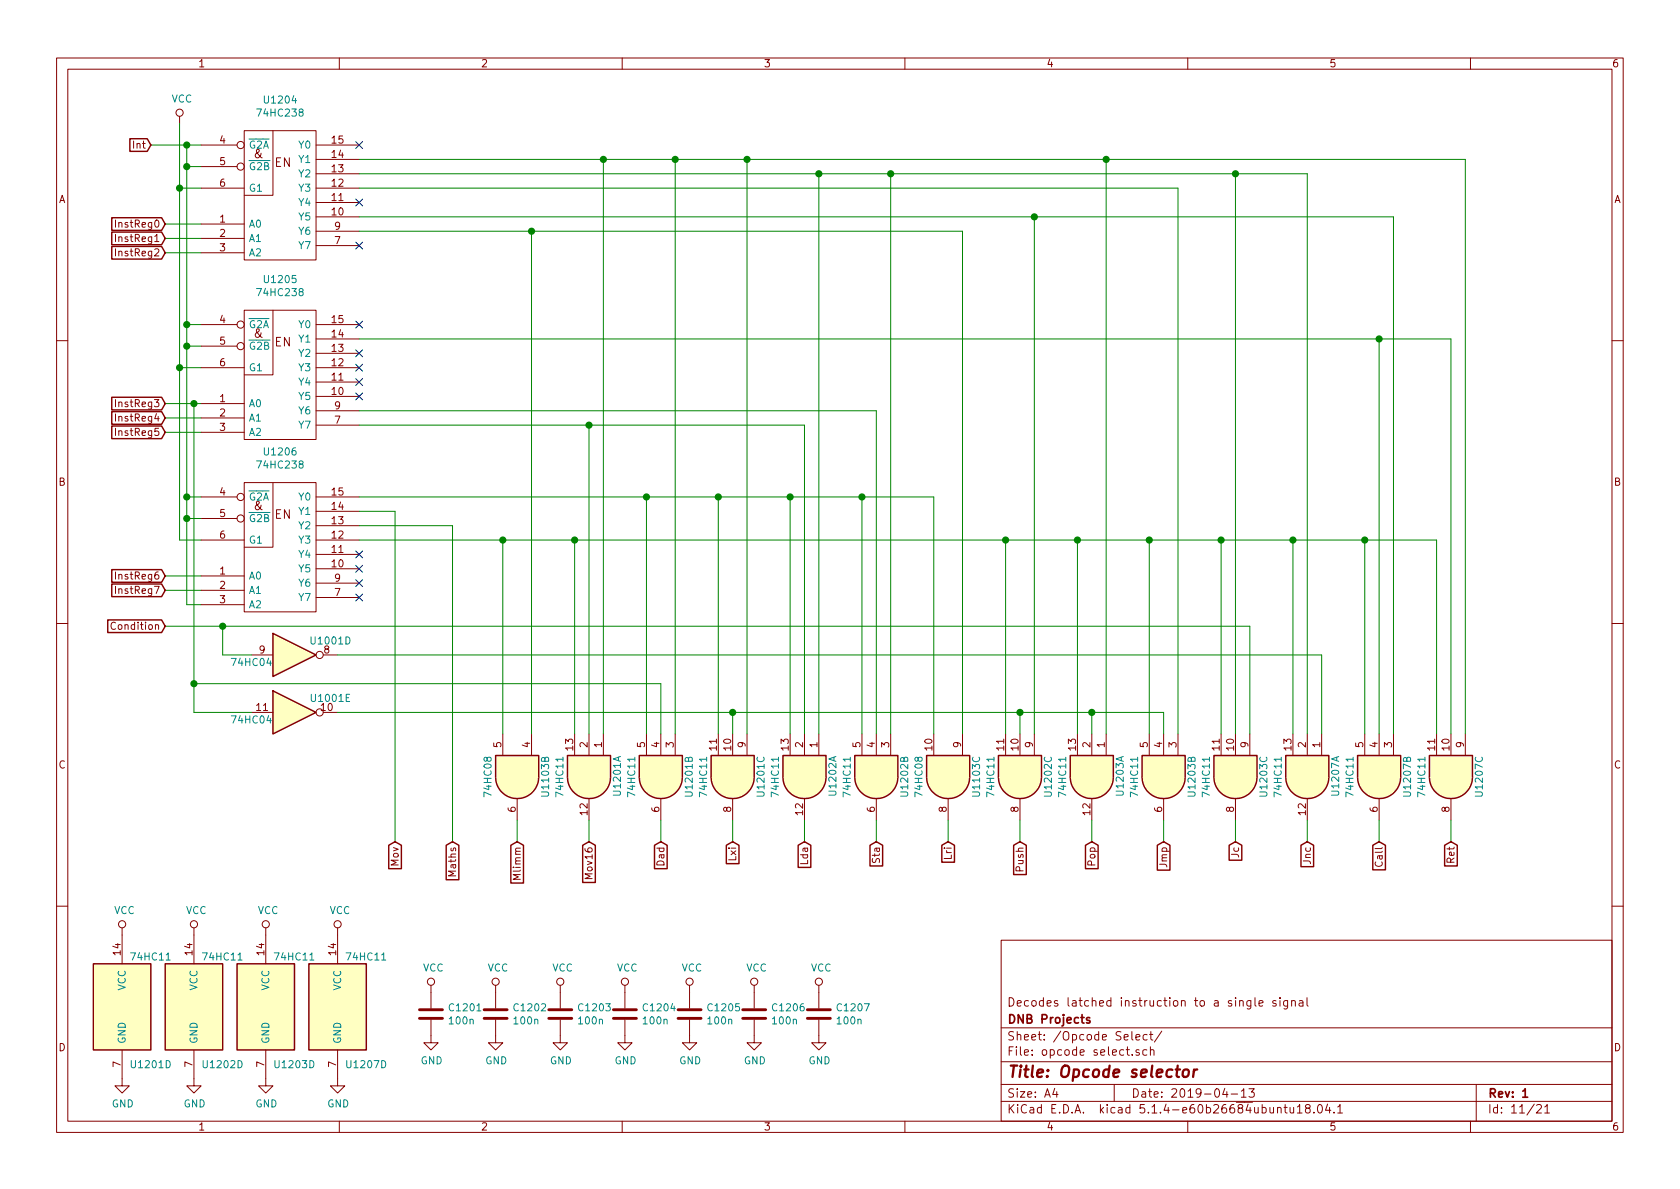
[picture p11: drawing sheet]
<svg xmlns="http://www.w3.org/2000/svg" width="297mm" height="210mm" viewBox="0 0 297 210" stroke-linecap="round" stroke-linejoin="round" font-family="sans-serif">
<g fill="none" stroke="#840000" stroke-width=".18">
<path d="M10 10.3h277v189.9h-277zM12 12.2h273v186.1h-273zM60 10.3v1.9M110 10.3v1.9M160 10.3v1.9M210 10.3v1.9M260 10.3v1.9M20.4 38.9v1.3M31.7 20.6v1.2M35.6 39.6h7.6M35.6 33.3h7.6M35.6 25.6h6.3"/>
<path d="M35.6 29.5h6.3M43.2 23.1h12.7v22.9h-12.7zM48.3 23.1v11.4h-5.1M55.9 38.3h7.6M55.9 35.8h7.6M55.9 33.3h7.6M55.9 30.7h7.6M55.9 28.2h7.6M55.9 25.6h7.6M20.4 41.4v1.3M20.4 44v1.3M35.6 57.4h6.3"/>
<path d="M35.6 42.2h7.6M35.6 44.7h7.6M43.2 54.9h12.7v22.8h-12.7zM48.3 54.9v11.4h-5.1M55.9 59.9h7.6M55.9 57.4h7.6M55.9 43.4h7.6M55.9 40.9h7.6M10 60.2h2M20.4 70.7v1.2M20.4 73.2v1.3M20.4 75.7v1.3"/>
<path d="M35.6 71.4h7.6M35.6 65h7.6M35.6 73.9h7.6M35.6 76.4h7.6M35.6 61.2h6.3M55.9 70.1h7.6M55.9 67.6h7.6M55.9 65h7.6M55.9 62.5h7.6M55.9 75.2h7.6M55.9 72.6h7.6M285 60.2h2"/>
<path d="M35.6 95.5h7.6M35.6 87.9h6.3M35.6 91.7h6.3M43.2 85.3h12.7v22.9h-12.7zM48.3 85.3v11.5h-5.1M55.9 98h7.6M55.9 95.5h7.6M55.9 93h7.6M55.9 90.4h7.6M55.9 87.9h7.6M10 110.3h2M20.4 101.1v1.3"/>
<path d="M20.4 103.7v1.2M35.6 101.8h7.6M35.6 104.4h7.6M35.6 106.9h7.6M44.4 115.8h3.9M55.9 100.6h7.6M55.9 105.7h7.6M55.9 103.1h7.6M57.1 115.8h2.6M285 110.3h2M44.4 126h3.9M57.1 126h2.6"/>
<path d="M88.9 129.8v3.8M94 129.8v3.8M101.6 129.8v3.8M104.1 129.8v3.8M106.7 129.8v3.8M114.3 129.8v3.8M116.8 129.8v3.8M119.4 129.8v3.8M127 129.8v3.8M129.5 129.8v3.8M132.1 129.8v3.8M139.7 129.8v3.8"/>
<path d="M142.2 129.8v3.8M144.8 129.8v3.8M152.4 129.8v3.8M154.9 129.8v3.8M157.5 129.8v3.8M165.1 129.8v3.8M170.2 129.8v3.8M177.8 129.8v3.8M180.3 129.8v3.8M182.9 129.8v3.8M190.5 129.8v3.8M193 129.8v3.8"/>
<path d="M195.6 129.8v3.8M203.2 129.8v3.8M205.7 129.8v3.8M208.3 129.8v3.8M215.9 129.8v3.8M218.4 129.8v3.8M221 129.8v3.8M228.6 129.8v3.8M231.1 129.8v3.8M233.7 129.8v3.8M241.3 129.8v3.8M243.8 129.8v3.8"/>
<path d="M246.4 129.8v3.8M254 129.8v3.8M256.5 129.8v3.8M259.1 129.8v3.8M91.4 141.2v3.8M104.1 141.2v3.8M116.8 141.2v3.8M129.5 141.2v3.8M142.2 141.2v3.8M154.9 141.2v3.8M167.6 141.2v3.8M180.3 141.2v3.8"/>
<path d="M193 141.2v3.8M205.7 141.2v3.8M218.4 141.2v3.8M231.1 141.2v3.8M243.8 141.2v3.8M256.5 141.2v3.8M10 160.2h2M21.6 164.1v6.3M34.3 164.1v6.3M47 164.1v6.3M59.7 164.1v6.3M76.2 174.2v4.1"/>
<path d="M87.6 174.2v4.1M99.1 174.2v4.1M110.5 174.2v4.1M121.9 174.2v4.1M133.3 174.2v4.1M144.8 174.2v4.1M177 166.3h108v32h-108zM221.2 176.9l-.1 1.4-.2 .1h-.4M221.2 177l-.4-.1-.4 .3 .1 .6 .3 .1 .4-.1M221.9 176.4v1.3l.2 .2M222.6 177.4l.7-.1-.1-.3-.4-.1-.2 .2 .1 .7h.5M225.6 177a.37 .37 0 0 0-.6 .1l.1 .3 .5 .1 .1 .1-.2 .3-.5-.1"/>
<path d="M226.3 176.4v.2M226.3 176.9v1M227.7 176.9v1.2l-.3 .3h-.4M227.7 177l-.5-.1-.3 .3 .1 .6 .2 .1 .5-.1M228.4 177.1v-.1a.37 .37 0 0 1 .6 .1v.8M228.4 176.9v1M229.7 177h.6l.1 .9M230.4 177.3l-.5 .1a.29 .29 0 0 0-.2 .2 .29 .29 0 0 0 .2 .3l.5-.1M231.1 176.4v1.3l.2 .2M285 160.2h2M21.6 185.7v6.3h1.3l-1.3 1.3-1.3-1.3h1.3M34.3 185.7v6.3h1.3l-1.3 1.3-1.3-1.3h1.3"/>
<path d="M47 185.7v6.3h1.3l-1.3 1.3-1.3-1.3h1.3M59.7 185.7v6.3h1.3l-1.3 1.3-1.3-1.3h1.3M60 198.3v1.9M76.2 180.3v4.1h1.3l-1.3 1.3-1.3-1.3h1.3M87.6 180.3v4.1h1.3l-1.3 1.3-1.2-1.3h1.2M99.1 180.3v4.1h1.2l-1.2 1.3-1.3-1.3h1.3M110 198.3v1.9M110.5 180.3v4.1h1.3l-1.3 1.3-1.3-1.3h1.3M121.9 180.3v4.1h1.3l-1.3 1.3-1.3-1.3h1.3M133.3 180.3v4.1h1.3l-1.3 1.3-1.2-1.3h1.2M144.8 180.3v4.1h1.2l-1.2 1.3-1.3-1.3h1.3M160 198.3v1.9"/>
<path d="M177 194.8h108M177 191.8h108M177 187.8h108M177 181.8h108M186.5 192.5l-.4 1h1M186.8 193v1M197 191.8v3M200.1 182.4v1.3l.2 .2M200.2 186.5v.1M200.8 183.4l.7-.1v-.3l-.5-.1-.2 .2 .1 .7h.6M201.4 185.7l-.4-.1-.2 .2 .1 .2 .5 .2v.3h-.6M202.8 185.7l-.5-.1-.2 .3v.6l.2 .1 .5-.1"/>
<path d="M202.8 183l-.4-.1-.3 .3 .1 .6 .2 .1 .4-.1M203.3 182.9h.5M203.4 185.7l.2-.1 .4 .1v.9M203.4 185.1v1.5M203.5 182.4v1.3l.3 .2M205.4 182.3l-1.3 2M210 198.3v1.9M216.6 192.5l-.4 1h.9M216.9 193v1M217.7 193.5h1.1M219.5 193l.4-.5v1.5M219.5 194h.8"/>
<path d="M220.8 192.5h1l-.5 .6 .4 .1v.7l-.2 .1-.7-.1M225.9 196l.2-.2 .3 .1 .1 .9M227 195.8h.6M227.2 195.3v1.3l.4 .2M228.1 195.8l.1 .9 .3 .1 .2-.1M228.7 195.8v1M229.4 195.8l.4-.5v1.5M229.4 196.8h.8M231.1 196l-.3-.3 .1-.3a.48 .48 0 0 1 .7 .1l-.1 .4a.52 .52 0 0 0-.6 .2 .52 .52 0 0 0 0 .6l.5 .1 .2-.1v-.4l-.2-.3M232.3 196.7v.1M233.1 195.4l.2-.1a.8 .8 0 0 1 .5 .8 .8 .8 0 0 1-.5 .7 1 1 0 0 1-.2-1.4zM234.7 195.2l-.3 1.1h.9"/>
<path d="M235.1 195.8v1M235.9 196.7v.1M236.5 195.8l.4-.5v1.5M236.5 196.8h.9M260 198.3v1.9M261 191.8v6.5M271.7 195.5l.2-.2h.4l.2 .5-.9 1h.9M273.1 195.8l.5-.5v1.5M273.1 196.8h.9"/>
<circle cx="31.7" cy="19.9" r=".63"/>
<circle cx="42.5" cy="29.5" r=".63"/>
<circle cx="42.5" cy="25.6" r=".63"/>
<circle cx="42.5" cy="57.4" r=".63"/>
<circle cx="42.5" cy="61.2" r=".63"/>
<circle cx="42.5" cy="91.7" r=".63"/>
<circle cx="42.5" cy="87.9" r=".63"/>
<circle cx="56.5" cy="115.8" r=".63"/>
<circle cx="56.5" cy="126" r=".63"/>
<circle cx="21.6" cy="163.4" r=".63"/>
<circle cx="34.3" cy="163.4" r=".63"/>
<circle cx="47" cy="163.4" r=".63"/>
<circle cx="59.7" cy="163.4" r=".63"/>
<circle cx="76.2" cy="173.6" r=".63"/>
<circle cx="87.6" cy="173.6" r=".63"/>
<circle cx="99.1" cy="173.6" r=".63"/>
<circle cx="110.5" cy="173.6" r=".63"/>
<circle cx="121.9" cy="173.6" r=".63"/>
<circle cx="133.3" cy="173.6" r=".63"/>
<circle cx="144.8" cy="173.6" r=".63"/>
</g>
<path d="M192.7 180a.37 .37 0 0 0-.6 .1l.1 .3 .5 .1v.1l-.2 .3-.4-.1M269.2 193l.5-.5v1.5M269.2 194h.9" fill="none" stroke="#840000" stroke-width=".3"/>
<path d="M207.9 189.1h.7M209.3 189.3a.53 .53 0 0 1 .5-.2 .53 .53 0 0 1 .4 .4l-.1 .6a.54 .54 0 0 1-.5 .4 .54 .54 0 0 1-.5-.4zM211.1 189.1l-.2 1.3M211.7 189.1a.54 .54 0 0 0-.6 .4" fill="none" stroke="#840000" stroke-width=".41"/>
<g fill="#ffffc2" stroke="#ffffc2" stroke-width=".18">
<path d="M100.3 137.4h7.6a3.8 3.8 0 0 1-3.8 3.8 3.8 3.8 0 0 1-3.8-3.8z"/>
<path d="M100.3 133.6h7.6v3.8h-7.6z"/>
<path d="M113 137.4h7.6a3.8 3.8 0 0 1-3.8 3.8 3.8 3.8 0 0 1-3.8-3.8z"/>
<path d="M113 133.6h7.6v3.8h-7.6z"/>
<path d="M125.7 137.4h7.6a3.8 3.8 0 0 1-3.8 3.8 3.8 3.8 0 0 1-3.8-3.8z"/>
<path d="M125.7 133.6h7.6v3.8h-7.6z"/>
<path d="M16.5 170.4h10.2v15.3h-10.2z"/>
<path d="M138.4 137.4h7.6a3.8 3.8 0 0 1-3.8 3.8 3.8 3.8 0 0 1-3.8-3.8z"/>
<path d="M138.4 133.6h7.6v3.8h-7.6z"/>
<path d="M151.1 137.4h7.6a3.8 3.8 0 0 1-3.8 3.8 3.8 3.8 0 0 1-3.8-3.8z"/>
<path d="M151.1 133.6h7.6v3.8h-7.6z"/>
<path d="M176.5 137.4h7.6a3.8 3.8 0 0 1-3.8 3.8 3.8 3.8 0 0 1-3.8-3.8z"/>
<path d="M176.5 133.6h7.6v3.8h-7.6z"/>
<path d="M189.2 137.4h7.6a3.8 3.8 0 0 1-3.8 3.8 3.8 3.8 0 0 1-3.8-3.8z"/>
<path d="M189.2 133.6h7.6v3.8h-7.6z"/>
<path d="M201.9 137.4h7.6a3.8 3.8 0 0 1-3.8 3.8 3.8 3.8 0 0 1-3.8-3.8z"/>
<path d="M201.9 133.6h7.6v3.8h-7.6z"/>
<path d="M214.6 137.4h7.6a3.8 3.8 0 0 1-3.8 3.8 3.8 3.8 0 0 1-3.8-3.8z"/>
<path d="M214.6 133.6h7.6v3.8h-7.6z"/>
<path d="M227.3 137.4h7.6a3.8 3.8 0 0 1-3.8 3.8 3.8 3.8 0 0 1-3.8-3.8z"/>
<path d="M227.3 133.6h7.6v3.8h-7.6z"/>
<path d="M240 137.4h7.6a3.8 3.8 0 0 1-3.8 3.8 3.8 3.8 0 0 1-3.8-3.8z"/>
<path d="M240 133.6h7.6v3.8h-7.6z"/>
<path d="M252.7 137.4h7.6a3.8 3.8 0 0 1-3.8 3.8 3.8 3.8 0 0 1-3.8-3.8z"/>
<path d="M252.7 133.6h7.6v3.8h-7.6z"/>
<path d="M29.2 170.4h10.2v15.3h-10.2z"/>
<path d="M41.9 170.4h10.2v15.3h-10.2z"/>
<path d="M54.6 170.4h10.2v15.3h-10.2z"/>
<path d="M163.8 137.4h7.6a3.8 3.8 0 0 1-3.8 3.8 3.8 3.8 0 0 1-3.8-3.8z"/>
<path d="M163.8 133.6h7.6v3.8h-7.6z"/>
<path d="M87.6 137.4h7.6a3.8 3.8 0 0 1-3.8 3.8 3.8 3.8 0 0 1-3.8-3.8z"/>
<path d="M87.6 133.6h7.6v3.8h-7.6z"/>
<path d="M48.3 122.2l7.6 3.8-7.6 3.8z"/>
<path d="M48.3 112l7.6 3.8-7.6 3.8z"/>
</g>
<g fill="none" stroke="#840000" stroke-width=".25">
<path d="M19.8 38.5h8.8l.6 1.1-.6 1.1h-8.8zM23 24.5h3l.7 1.1-.7 1.2h-3zM19.8 43.6h8.8l.6 1.1-.6 1.1h-8.8zM19.8 41h8.8l.6 1.2-.6 1.1h-8.8zM19.8 75.3h8.8l.6 1.1-.6 1.2h-8.8zM19.8 72.8h8.8l.6 1.1-.6 1.1h-8.8zM19.8 70.3h8.8l.6 1.1-.6 1.1h-8.8zM19 109.6h9.6l.6 1.1-.6 1.2h-9.6zM19.8 103.3h8.8l.6 1.1-.6 1.1h-8.8zM19.8 100.7h8.8l.6 1.1-.6 1.2h-8.8zM48.3 112l7.6 3.8-7.6 3.8zM48.3 122.2l7.6 3.8-7.6 3.8z"/>
<path d="M87.6 133.6h7.6v3.8a3.8 3.8 0 0 1-3.8 3.8 3.8 3.8 0 0 1-3.8-3.8zM100.3 133.6h7.6v3.8a3.8 3.8 0 0 1-3.8 3.8 3.8 3.8 0 0 1-3.8-3.8zM113 133.6h7.6v3.8a3.8 3.8 0 0 1-3.8 3.8 3.8 3.8 0 0 1-3.8-3.8zM125.7 133.6h7.6v3.8a3.8 3.8 0 0 1-3.8 3.8 3.8 3.8 0 0 1-3.8-3.8zM138.4 133.6h7.6v3.8a3.8 3.8 0 0 1-3.8 3.8 3.8 3.8 0 0 1-3.8-3.8zM151.1 133.6h7.6v3.8a3.8 3.8 0 0 1-3.8 3.8 3.8 3.8 0 0 1-3.8-3.8zM163.8 133.6h7.6v3.8a3.8 3.8 0 0 1-3.8 3.8 3.8 3.8 0 0 1-3.8-3.8zM176.5 133.6h7.6v3.8a3.8 3.8 0 0 1-3.8 3.8 3.8 3.8 0 0 1-3.8-3.8zM189.2 133.6h7.6v3.8a3.8 3.8 0 0 1-3.8 3.8 3.8 3.8 0 0 1-3.8-3.8zM201.9 133.6h7.6v3.8a3.8 3.8 0 0 1-3.8 3.8 3.8 3.8 0 0 1-3.8-3.8zM214.6 133.6h7.6v3.8a3.8 3.8 0 0 1-3.8 3.8 3.8 3.8 0 0 1-3.8-3.8zM227.3 133.6h7.6v3.8a3.8 3.8 0 0 1-3.8 3.8 3.8 3.8 0 0 1-3.8-3.8z"/>
<path d="M240 133.6h7.6v3.8a3.8 3.8 0 0 1-3.8 3.8 3.8 3.8 0 0 1-3.8-3.8zM252.7 133.6h7.6v3.8a3.8 3.8 0 0 1-3.8 3.8 3.8 3.8 0 0 1-3.8-3.8zM68.7 149.5l1.1-.7 1.2 .7v4.1h-2.3zM78.9 149.5l1.1-.7 1.1 .7v6.1h-2.2zM90.3 149.5l1.1-.7 1.2 .7v6.7h-2.3zM103 149.5l1.1-.7 1.2 .7v6.6h-2.3zM115.7 149.5l1.1-.7 1.2 .7v4.1h-2.3zM128.4 149.5l1.1-.7 1.2 .7v3.2h-2.3zM141.1 149.5l1.1-.7 1.2 .7v3.9h-2.3zM153.8 149.5l1.1-.7 1.2 .7v3.6h-2.3zM166.5 149.5l1.1-.7 1.2 .7v3h-2.3zM179.2 149.5l1.1-.7 1.2 .7v5.2h-2.3z"/>
<path d="M191.9 149.5l1.1-.7 1.2 .7v4.1h-2.3zM204.6 149.5l1.1-.7 1.2 .7v4.4h-2.3zM217.3 149.5l1.1-.7 1.2 .7v2.6h-2.3zM230 149.5l1.1-.7 1.2 .7v3.8h-2.3zM242.7 149.5l1.1-.7 1.2 .7v4.3h-2.3zM255.4 149.5l1.1-.7 1.2 .7v3.6h-2.3zM16.5 170.4h10.2v15.3h-10.2zM29.2 170.4h10.2v15.3h-10.2zM41.9 170.4h10.2v15.3h-10.2zM54.6 170.4h10.2v15.3h-10.2z"/>
</g>
<g fill="none" stroke="#840000" stroke-width=".51">
<path d="M74.2 178.6h4M85.6 178.6h4.1M97 178.6h4.1M108.5 178.6h4M119.9 178.6h4.1M131.3 178.6h4.1M142.7 178.6h4.1M74.2 180.1h4M85.6 180.1h4.1M97 180.1h4.1M108.5 180.1h4M119.9 180.1h4.1"/>
<path d="M131.3 180.1h4.1M142.7 180.1h4.1"/>
</g>
<g fill="none" stroke="#008400" stroke-width=".18">
<path d="M26.7 25.6h8.9M29.2 39.6h6.4M31.7 33.3h3.9M31.7 21.8v73.7h3.9M33 25.6v81.3h2.6M33 29.5h2.6M63.5 30.7h167.6v99.1M63.5 38.3h182.9v91.5M63.5 33.3h144.8v96.5M63.5 28.2h195.6v101.6M106.7 28.2v101.6M119.4 28.2v101.6"/>
<path d="M132.1 28.2v101.6M144.8 30.7v99.1M157.5 30.7v99.1M182.9 38.3v91.5M195.6 28.2v101.6M218.4 30.7v99.1M29.2 42.2h6.4M29.2 44.7h6.4M33 57.4h2.6M63.5 40.9h106.7v88.9M63.5 59.9h193v69.9M94 40.9v88.9"/>
<path d="M243.8 59.9v69.9M29.2 71.4h6.4M29.2 73.9h6.4M29.2 76.4h6.4M31.7 65h3.9M33 61.2h2.6M34.3 71.4v54.6h10.1M63.5 75.2h78.7v54.6M63.5 72.6h91.4v57.2M104.1 75.2v54.6M33 87.9h2.6M33 91.7h2.6"/>
<path d="M63.5 87.9h101.6v41.9M63.5 95.5h190.5v34.3M63.5 93h16.5v55.8M63.5 90.4h6.3v58.4M88.9 95.5v34.3M101.6 95.5v34.3M114.3 87.9v41.9M127 87.9v41.9M139.7 87.9v41.9M152.4 87.9v41.9M177.8 95.5v34.3M190.5 95.5v34.3"/>
<path d="M203.2 95.5v34.3M215.9 95.5v34.3M228.6 95.5v34.3M241.3 95.5v34.3M29.2 110.7h191.8v19.1M29.2 101.8h6.4M29.2 104.4h6.4M39.4 110.7v5.1h5M59.7 115.8h174v14M34.3 120.9h82.5v8.9M59.7 126h146v3.8M129.5 126v3.8"/>
<path d="M180.3 126v3.8M193 126v3.8M91.4 145v3.8M104.1 145v3.8M116.8 145v3.8M129.5 145v3.8M142.2 145v3.8M154.9 145v3.8M167.6 145v3.8M180.3 145v3.8M193 145v3.8M205.7 145v3.8"/>
<path d="M218.4 145v3.8M231.1 145v3.8M243.8 145v3.8M256.5 145v3.8"/>
</g>
<g fill="#008400" stroke="#008400" stroke-width=".25">
<circle cx="94" cy="40.9" r=".51"/>
<circle cx="33" cy="57.4" r=".51"/>
<circle cx="203.2" cy="95.5" r=".51"/>
<circle cx="215.9" cy="95.5" r=".51"/>
<circle cx="33" cy="61.2" r=".51"/>
<circle cx="114.3" cy="87.9" r=".51"/>
<circle cx="228.6" cy="95.5" r=".51"/>
<circle cx="182.9" cy="38.3" r=".51"/>
<circle cx="39.4" cy="110.7" r=".51"/>
<circle cx="243.8" cy="59.9" r=".51"/>
<circle cx="33" cy="29.5" r=".51"/>
<circle cx="241.3" cy="95.5" r=".51"/>
<circle cx="104.1" cy="75.2" r=".51"/>
<circle cx="88.9" cy="95.5" r=".51"/>
<circle cx="33" cy="25.6" r=".51"/>
<circle cx="152.4" cy="87.9" r=".51"/>
<circle cx="139.7" cy="87.9" r=".51"/>
<circle cx="127" cy="87.9" r=".51"/>
<circle cx="193" cy="126" r=".51"/>
<circle cx="218.4" cy="30.7" r=".51"/>
<circle cx="180.3" cy="126" r=".51"/>
<circle cx="33" cy="91.7" r=".51"/>
<circle cx="129.5" cy="126" r=".51"/>
<circle cx="34.3" cy="120.9" r=".51"/>
<circle cx="34.3" cy="71.4" r=".51"/>
<circle cx="106.7" cy="28.2" r=".51"/>
<circle cx="119.4" cy="28.2" r=".51"/>
<circle cx="132.1" cy="28.2" r=".51"/>
<circle cx="31.8" cy="65" r=".51"/>
<circle cx="195.6" cy="28.2" r=".51"/>
<circle cx="144.8" cy="30.7" r=".51"/>
<circle cx="31.8" cy="33.3" r=".51"/>
<circle cx="157.5" cy="30.7" r=".51"/>
<circle cx="101.6" cy="95.5" r=".51"/>
<circle cx="190.5" cy="95.5" r=".51"/>
<circle cx="177.8" cy="95.5" r=".51"/>
<circle cx="33" cy="87.9" r=".51"/>
</g>
<g fill="none" stroke="#000084" stroke-width=".18">
<path d="M62.9 35.2l1.2 1.2M62.9 25l1.2 1.3M64.1 35.2l-1.2 1.2M64.1 25l-1.2 1.3M62.9 56.8l1.2 1.2M62.9 42.8l1.2 1.2M64.1 56.8l-1.2 1.2M64.1 42.8l-1.2 1.2M62.9 69.5l1.2 1.2M62.9 66.9l1.2 1.3M62.9 64.4l1.2 1.2M62.9 61.9l1.2 1.2"/>
<path d="M64.1 69.5l-1.2 1.2M64.1 66.9l-1.2 1.3M64.1 64.4l-1.2 1.2M64.1 61.9l-1.2 1.2M62.9 100l1.2 1.2M62.9 97.4l1.2 1.2M64.1 100l-1.2 1.2M64.1 97.4l-1.2 1.2M62.9 105l1.2 1.3M62.9 102.5l1.2 1.2M64.1 105l-1.2 1.3M64.1 102.5l-1.2 1.2"/>
</g>
<text font-size="2.8" fill="#840000" x="178" y="190.5">Title: Opcode selector</text>
<g font-size="2.1" fill="#008484">
<text x="45" y="28">&amp;</text>
<text x="45" y="59.7">&amp;</text>
<text x="45" y="90.2">&amp;</text>
</g>
<g font-size="2.1" fill="#840000">
<text x="48.6" y="29.5">EN</text>
<text x="48.6" y="61.3">EN</text>
<text x="48.6" y="91.7">EN</text>
<text x="178" y="178">Decodes latched instruction to a single signal</text>
<text x="178" y="184">Sheet: /Opcode Select/</text>
<text x="178" y="181">DNB Projects</text>
<text x="178" y="186.7">File: opcode select.sch</text>
<text x="178" y="196.9">KiCad E.D.A. kicad 5.1.4-e60b26684ubuntu18.04.1</text>
<text x="178" y="194.1">Size: A4</text>
<text x="200" y="194.1">Date: 2019-04-13</text>
<text x="263" y="194.1">Rev: 1</text>
<text x="263" y="196.9">Id: 11/21</text>
</g>
<g font-size="1.8" fill="#840000">
<text x="35" y="11.9">1</text>
<text x="85" y="11.9">2</text>
<text x="135" y="11.9">3</text>
<text x="185" y="11.9">4</text>
<text x="235" y="11.9">5</text>
<text x="285" y="11.9">6</text>
<text x="23.7" y="26.3">Int</text>
<text x="38.9" y="25.4">4</text>
<text x="38.9" y="29.2">5</text>
<text x="58.7" y="27.9">14</text>
<text x="58.7" y="25.4">15</text>
<text x="10.4" y="35.9">A</text>
<text x="38.9" y="33">6</text>
<text x="58.7" y="35.6">11</text>
<text x="58.7" y="33">12</text>
<text x="58.7" y="30.5">13</text>
<text x="285.4" y="35.9">A</text>
<text x="21" y="40.3">InstReg0</text>
<text x="38.9" y="39.4">1</text>
<text x="38.9" y="41.9">2</text>
<text x="58.7" y="38.1">10</text>
<text x="59.2" y="40.6">9</text>
<text x="21" y="45.3">InstReg2</text>
<text x="21" y="42.8">InstReg1</text>
<text x="38.9" y="44.4">3</text>
<text x="59.2" y="43.2">7</text>
<text x="38.9" y="57.1">4</text>
<text x="58.7" y="59.7">14</text>
<text x="58.7" y="57.1">15</text>
<text x="38.9" y="61">5</text>
<text x="38.9" y="64.8">6</text>
<text x="58.7" y="64.8">12</text>
<text x="58.7" y="62.2">13</text>
<text x="38.9" y="71.1">1</text>
<text x="58.7" y="69.8">10</text>
<text x="58.7" y="67.3">11</text>
<text x="21" y="77.1">InstReg5</text>
<text x="21" y="74.5">InstReg4</text>
<text x="21" y="72">InstReg3</text>
<text x="38.9" y="73.7">2</text>
<text x="38.9" y="76.2">3</text>
<text x="59.2" y="74.9">7</text>
<text x="59.2" y="72.4">9</text>
<text x="10.4" y="85.9">B</text>
<text x="38.9" y="87.6">4</text>
<text x="58.7" y="87.6">15</text>
<text x="285.4" y="85.9">B</text>
<text x="38.9" y="91.4">5</text>
<text x="38.9" y="95.2">6</text>
<text x="58.7" y="95.2">12</text>
<text x="58.7" y="92.7">13</text>
<text x="58.7" y="90.2">14</text>
<text x="38.9" y="101.6">1</text>
<text x="58.7" y="100.3">10</text>
<text x="58.7" y="97.8">11</text>
<text x="21" y="105">InstReg7</text>
<text x="21" y="102.5">InstReg6</text>
<text x="38.9" y="104.1">2</text>
<text x="38.9" y="106.7">3</text>
<text x="59.2" y="105.4">7</text>
<text x="59.2" y="102.9">9</text>
<text x="20.2" y="111.4">Condition</text>
<text x="45.9" y="115.6">9</text>
<text x="57.3" y="115.6">8</text>
<text x="45.4" y="125.7">11</text>
<text x="56.8" y="125.7">10</text>
<text x="10.4" y="135.9">C</text>
<text x="88.6" y="132.2" transform="rotate(-90 88.6 132.2)">5</text>
<text x="93.7" y="132.2" transform="rotate(-90 93.7 132.2)">4</text>
<text x="101.3" y="132.7" transform="rotate(-90 101.3 132.7)">13</text>
<text x="103.9" y="132.2" transform="rotate(-90 103.9 132.2)">2</text>
<text x="106.4" y="132.2" transform="rotate(-90 106.4 132.2)">1</text>
<text x="114" y="132.2" transform="rotate(-90 114 132.2)">5</text>
<text x="116.6" y="132.2" transform="rotate(-90 116.6 132.2)">4</text>
<text x="119.1" y="132.2" transform="rotate(-90 119.1 132.2)">3</text>
<text x="126.7" y="132.7" transform="rotate(-90 126.7 132.7)">11</text>
<text x="129.3" y="132.7" transform="rotate(-90 129.3 132.7)">10</text>
<text x="131.8" y="132.2" transform="rotate(-90 131.8 132.2)">9</text>
<text x="139.4" y="132.7" transform="rotate(-90 139.4 132.7)">13</text>
<text x="142" y="132.2" transform="rotate(-90 142 132.2)">2</text>
<text x="144.5" y="132.2" transform="rotate(-90 144.5 132.2)">1</text>
<text x="152.1" y="132.2" transform="rotate(-90 152.1 132.2)">5</text>
<text x="154.7" y="132.2" transform="rotate(-90 154.7 132.2)">4</text>
<text x="157.2" y="132.2" transform="rotate(-90 157.2 132.2)">3</text>
<text x="164.8" y="132.7" transform="rotate(-90 164.8 132.7)">10</text>
<text x="169.9" y="132.2" transform="rotate(-90 169.9 132.2)">9</text>
<text x="177.5" y="132.7" transform="rotate(-90 177.5 132.7)">11</text>
<text x="180.1" y="132.7" transform="rotate(-90 180.1 132.7)">10</text>
<text x="182.6" y="132.2" transform="rotate(-90 182.6 132.2)">9</text>
<text x="190.2" y="132.7" transform="rotate(-90 190.2 132.7)">13</text>
<text x="192.8" y="132.2" transform="rotate(-90 192.8 132.2)">2</text>
<text x="195.3" y="132.2" transform="rotate(-90 195.3 132.2)">1</text>
<text x="202.9" y="132.2" transform="rotate(-90 202.9 132.2)">5</text>
<text x="205.5" y="132.2" transform="rotate(-90 205.5 132.2)">4</text>
<text x="208" y="132.2" transform="rotate(-90 208 132.2)">3</text>
<text x="215.6" y="132.7" transform="rotate(-90 215.6 132.7)">11</text>
<text x="218.2" y="132.7" transform="rotate(-90 218.2 132.7)">10</text>
<text x="220.7" y="132.2" transform="rotate(-90 220.7 132.2)">9</text>
<text x="228.3" y="132.7" transform="rotate(-90 228.3 132.7)">13</text>
<text x="230.9" y="132.2" transform="rotate(-90 230.9 132.2)">2</text>
<text x="233.4" y="132.2" transform="rotate(-90 233.4 132.2)">1</text>
<text x="241" y="132.2" transform="rotate(-90 241 132.2)">5</text>
<text x="243.6" y="132.2" transform="rotate(-90 243.6 132.2)">4</text>
<text x="246.1" y="132.2" transform="rotate(-90 246.1 132.2)">3</text>
<text x="253.7" y="132.7" transform="rotate(-90 253.7 132.7)">11</text>
<text x="256.3" y="132.7" transform="rotate(-90 256.3 132.7)">10</text>
<text x="258.8" y="132.2" transform="rotate(-90 258.8 132.2)">9</text>
<text x="285.4" y="135.9">C</text>
<text x="91.2" y="143.6" transform="rotate(-90 91.2 143.6)">6</text>
<text x="116.6" y="143.6" transform="rotate(-90 116.6 143.6)">6</text>
<text x="129.3" y="143.6" transform="rotate(-90 129.3 143.6)">8</text>
<text x="154.7" y="143.6" transform="rotate(-90 154.7 143.6)">6</text>
<text x="167.4" y="143.6" transform="rotate(-90 167.4 143.6)">8</text>
<text x="180.1" y="143.6" transform="rotate(-90 180.1 143.6)">8</text>
<text x="205.5" y="143.6" transform="rotate(-90 205.5 143.6)">6</text>
<text x="218.2" y="143.6" transform="rotate(-90 218.2 143.6)">8</text>
<text x="243.6" y="143.6" transform="rotate(-90 243.6 143.6)">6</text>
<text x="256.3" y="143.6" transform="rotate(-90 256.3 143.6)">8</text>
<text x="103.9" y="144.1" transform="rotate(-90 103.9 144.1)">12</text>
<text x="142" y="144.1" transform="rotate(-90 142 144.1)">12</text>
<text x="192.8" y="144.1" transform="rotate(-90 192.8 144.1)">12</text>
<text x="230.9" y="144.1" transform="rotate(-90 230.9 144.1)">12</text>
<text x="70.5" y="153.2" transform="rotate(-90 70.5 153.2)">Mov</text>
<text x="80.6" y="154.7" transform="rotate(-90 80.6 154.7)">Maths</text>
<text x="92.1" y="155.2" transform="rotate(-90 92.1 155.2)">Mlimm</text>
<text x="104.8" y="155.1" transform="rotate(-90 104.8 155.1)">Mov16</text>
<text x="117.5" y="153" transform="rotate(-90 117.5 153)">Dad</text>
<text x="130.2" y="152.2" transform="rotate(-90 130.2 152.2)">Lxi</text>
<text x="142.9" y="152.8" transform="rotate(-90 142.9 152.8)">Lda</text>
<text x="155.6" y="152.4" transform="rotate(-90 155.6 152.4)">Sta</text>
<text x="168.3" y="151.9" transform="rotate(-90 168.3 151.9)">Lri</text>
<text x="181" y="153.9" transform="rotate(-90 181 153.9)">Push</text>
<text x="193.7" y="153" transform="rotate(-90 193.7 153)">Pop</text>
<text x="206.4" y="153.3" transform="rotate(-90 206.4 153.3)">Jmp</text>
<text x="219.1" y="151.6" transform="rotate(-90 219.1 151.6)">Jc</text>
<text x="231.8" y="152.7" transform="rotate(-90 231.8 152.7)">Jnc</text>
<text x="244.5" y="152.9" transform="rotate(-90 244.5 152.9)">Call</text>
<text x="257.2" y="152.5" transform="rotate(-90 257.2 152.5)">Ret</text>
<text x="21.3" y="168.9" transform="rotate(-90 21.3 168.9)">14</text>
<text x="34" y="168.9" transform="rotate(-90 34 168.9)">14</text>
<text x="46.7" y="168.9" transform="rotate(-90 46.7 168.9)">14</text>
<text x="59.4" y="168.9" transform="rotate(-90 59.4 168.9)">14</text>
<text x="10.4" y="185.9">D</text>
<text x="285.4" y="185.9">D</text>
<text x="21.3" y="188.7" transform="rotate(-90 21.3 188.7)">7</text>
<text x="34" y="188.7" transform="rotate(-90 34 188.7)">7</text>
<text x="46.7" y="188.7" transform="rotate(-90 46.7 188.7)">7</text>
<text x="59.4" y="188.7" transform="rotate(-90 59.4 188.7)">7</text>
<text x="35" y="199.9">1</text>
<text x="85" y="199.9">2</text>
<text x="135" y="199.9">3</text>
<text x="185" y="199.9">4</text>
<text x="235" y="199.9">5</text>
<text x="285" y="199.9">6</text>
</g>
<g font-size="1.8" fill="#008484">
<text x="30.3" y="18.1">VCC</text>
<text x="45.8" y="20.6">74HC238</text>
<text x="46.9" y="18.3">U1204</text>
<text x="43.9" y="26.3">G2A</text>
<text x="53" y="28.8">Y1</text>
<text x="53" y="26.3">Y0</text>
<text x="43.9" y="30.1">G2B</text>
<text x="43.9" y="33.9">G1</text>
<text x="53" y="33.9">Y3</text>
<text x="53" y="31.4">Y2</text>
<text x="43.9" y="40.3">A0</text>
<text x="53" y="39">Y5</text>
<text x="53" y="36.4">Y4</text>
<text x="53" y="41.5">Y6</text>
<text x="43.9" y="42.8">A1</text>
<text x="43.9" y="45.3">A2</text>
<text x="53" y="44.1">Y7</text>
<text x="45.8" y="52.4">74HC238</text>
<text x="46.9" y="50.1">U1205</text>
<text x="43.9" y="58">G2A</text>
<text x="53" y="58">Y0</text>
<text x="43.9" y="61.8">G2B</text>
<text x="43.9" y="65.7">G1</text>
<text x="53" y="65.7">Y3</text>
<text x="53" y="63.1">Y2</text>
<text x="53" y="60.6">Y1</text>
<text x="53" y="70.7">Y5</text>
<text x="53" y="68.2">Y4</text>
<text x="43.9" y="72">A0</text>
<text x="43.9" y="74.5">A1</text>
<text x="43.9" y="77.1">A2</text>
<text x="53" y="75.8">Y7</text>
<text x="53" y="73.3">Y6</text>
<text x="45.8" y="82.8">74HC238</text>
<text x="46.9" y="80.5">U1206</text>
<text x="43.9" y="88.5">G2A</text>
<text x="53" y="88.5">Y0</text>
<text x="43.9" y="92.3">G2B</text>
<text x="53" y="93.6">Y2</text>
<text x="53" y="91.1">Y1</text>
<text x="43.9" y="96.1">G1</text>
<text x="53" y="101.2">Y5</text>
<text x="53" y="98.7">Y4</text>
<text x="53" y="96.1">Y3</text>
<text x="43.9" y="102.5">A0</text>
<text x="43.9" y="105">A1</text>
<text x="43.9" y="107.6">A2</text>
<text x="53" y="106.3">Y7</text>
<text x="53" y="103.8">Y6</text>
<text x="55.2" y="114">U1001D</text>
<text x="41.2" y="117.8">74HC04</text>
<text x="55.2" y="124.1">U1001E</text>
<text x="41.2" y="127.9">74HC04</text>
<text x="86.9" y="140.6" transform="rotate(-90 86.9 140.6)">74HC08</text>
<text x="97.1" y="140.6" transform="rotate(-90 97.1 140.6)">U1103B</text>
<text x="99.6" y="140.6" transform="rotate(-90 99.6 140.6)">74HC11</text>
<text x="109.8" y="140.5" transform="rotate(-90 109.8 140.5)">U1201A</text>
<text x="112.3" y="140.6" transform="rotate(-90 112.3 140.6)">74HC11</text>
<text x="122.5" y="140.6" transform="rotate(-90 122.5 140.6)">U1201B</text>
<text x="125" y="140.6" transform="rotate(-90 125 140.6)">74HC11</text>
<text x="135.2" y="140.6" transform="rotate(-90 135.2 140.6)">U1201C</text>
<text x="137.7" y="140.6" transform="rotate(-90 137.7 140.6)">74HC11</text>
<text x="147.9" y="140.5" transform="rotate(-90 147.9 140.5)">U1202A</text>
<text x="150.4" y="140.6" transform="rotate(-90 150.4 140.6)">74HC11</text>
<text x="160.6" y="140.6" transform="rotate(-90 160.6 140.6)">U1202B</text>
<text x="163.1" y="140.6" transform="rotate(-90 163.1 140.6)">74HC08</text>
<text x="173.3" y="140.6" transform="rotate(-90 173.3 140.6)">U1103C</text>
<text x="175.8" y="140.6" transform="rotate(-90 175.8 140.6)">74HC11</text>
<text x="186" y="140.6" transform="rotate(-90 186 140.6)">U1202C</text>
<text x="188.5" y="140.6" transform="rotate(-90 188.5 140.6)">74HC11</text>
<text x="198.7" y="140.5" transform="rotate(-90 198.7 140.5)">U1203A</text>
<text x="201.2" y="140.6" transform="rotate(-90 201.2 140.6)">74HC11</text>
<text x="211.4" y="140.6" transform="rotate(-90 211.4 140.6)">U1203B</text>
<text x="213.9" y="140.6" transform="rotate(-90 213.9 140.6)">74HC11</text>
<text x="224.1" y="140.6" transform="rotate(-90 224.1 140.6)">U1203C</text>
<text x="226.6" y="140.6" transform="rotate(-90 226.6 140.6)">74HC11</text>
<text x="236.8" y="140.5" transform="rotate(-90 236.8 140.5)">U1207A</text>
<text x="239.3" y="140.6" transform="rotate(-90 239.3 140.6)">74HC11</text>
<text x="249.5" y="140.6" transform="rotate(-90 249.5 140.6)">U1207B</text>
<text x="252" y="140.6" transform="rotate(-90 252 140.6)">74HC11</text>
<text x="262.2" y="140.6" transform="rotate(-90 262.2 140.6)">U1207C</text>
<text x="20.2" y="161.6">VCC</text>
<text x="32.9" y="161.6">VCC</text>
<text x="45.6" y="161.6">VCC</text>
<text x="58.3" y="161.6">VCC</text>
<text x="23.4" y="169.8">74HC11</text>
<text x="36.1" y="169.8">74HC11</text>
<text x="48.8" y="169.8">74HC11</text>
<text x="61.5" y="169.8">74HC11</text>
<text x="74.8" y="171.8">VCC</text>
<text x="86.2" y="171.8">VCC</text>
<text x="97.6" y="171.8">VCC</text>
<text x="109.1" y="171.8">VCC</text>
<text x="120.5" y="171.8">VCC</text>
<text x="131.9" y="171.8">VCC</text>
<text x="143.4" y="171.8">VCC</text>
<text x="22.2" y="175.2" transform="rotate(-90 22.2 175.2)">VCC</text>
<text x="34.9" y="175.2" transform="rotate(-90 34.9 175.2)">VCC</text>
<text x="47.6" y="175.2" transform="rotate(-90 47.6 175.2)">VCC</text>
<text x="60.3" y="175.2" transform="rotate(-90 60.3 175.2)">VCC</text>
<text x="79.7" y="178.8">C1201</text>
<text x="91.1" y="178.8">C1202</text>
<text x="102.5" y="178.8">C1203</text>
<text x="113.9" y="178.8">C1204</text>
<text x="125.4" y="178.8">C1205</text>
<text x="136.8" y="178.8">C1206</text>
<text x="148.2" y="178.8">C1207</text>
<text x="22.2" y="184.7" transform="rotate(-90 22.2 184.7)">GND</text>
<text x="34.9" y="184.7" transform="rotate(-90 34.9 184.7)">GND</text>
<text x="47.6" y="184.7" transform="rotate(-90 47.6 184.7)">GND</text>
<text x="60.3" y="184.7" transform="rotate(-90 60.3 184.7)">GND</text>
<text x="79.6" y="181.1">100n</text>
<text x="91" y="181.1">100n</text>
<text x="102.4" y="181.1">100n</text>
<text x="113.9" y="181.1">100n</text>
<text x="125.3" y="181.1">100n</text>
<text x="136.7" y="181.1">100n</text>
<text x="148.2" y="181.1">100n</text>
<text x="23.4" y="188.9">U1201D</text>
<text x="36.1" y="188.9">U1202D</text>
<text x="48.8" y="188.9">U1203D</text>
<text x="61.5" y="188.9">U1207D</text>
<text x="74.4" y="188.2">GND</text>
<text x="85.8" y="188.2">GND</text>
<text x="97.2" y="188.2">GND</text>
<text x="108.7" y="188.2">GND</text>
<text x="120.1" y="188.2">GND</text>
<text x="131.5" y="188.2">GND</text>
<text x="143" y="188.2">GND</text>
<text x="19.8" y="195.8">GND</text>
<text x="32.5" y="195.8">GND</text>
<text x="45.2" y="195.8">GND</text>
<text x="57.9" y="195.8">GND</text>
</g>
</svg>
